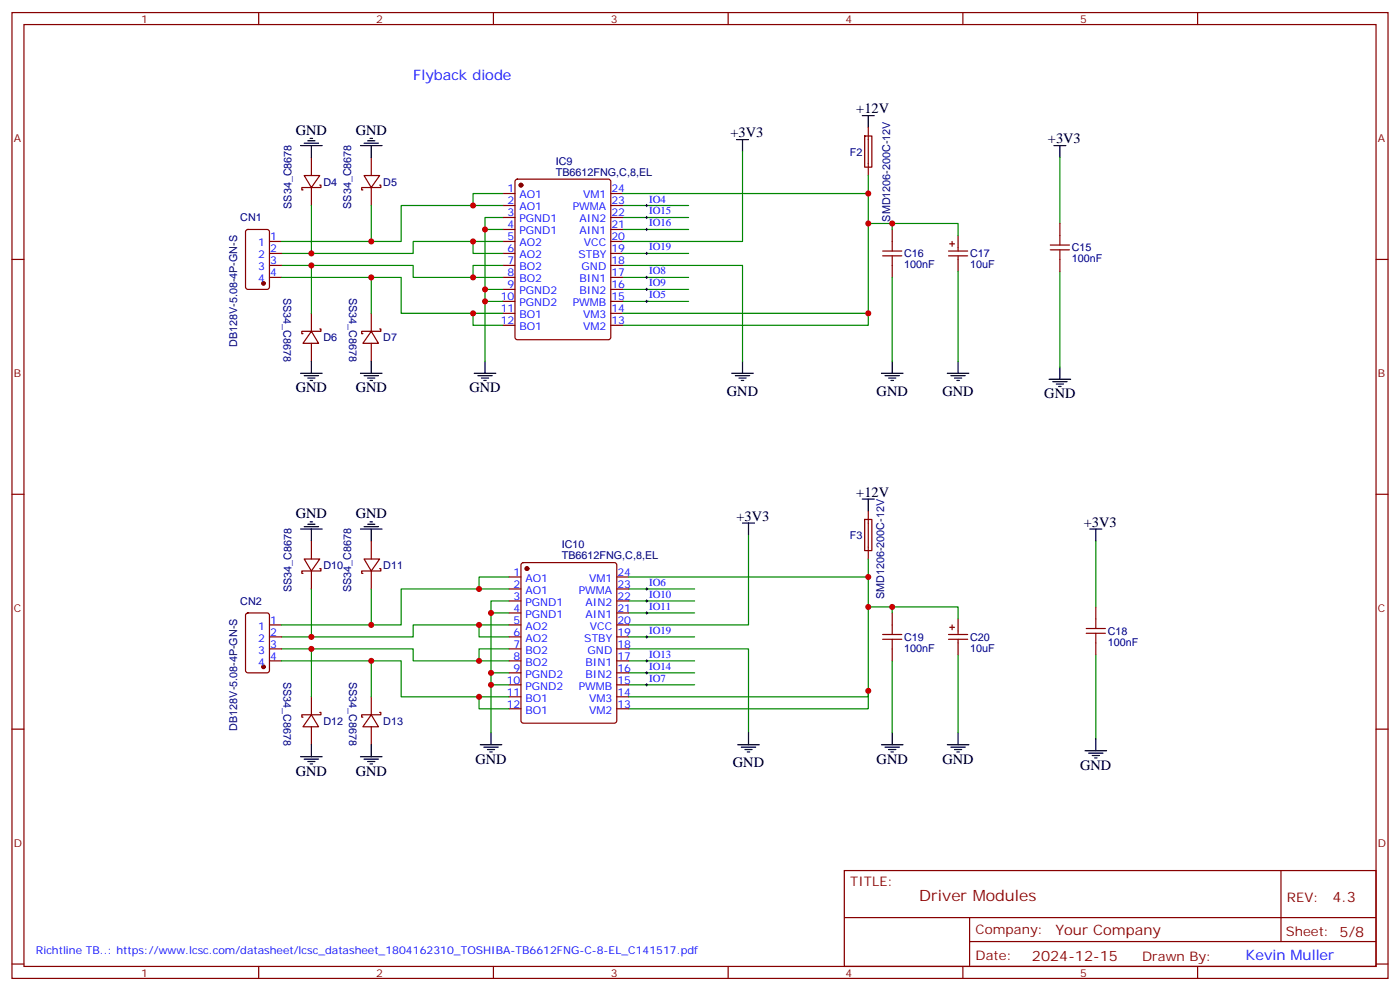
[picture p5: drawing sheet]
<svg xmlns="http://www.w3.org/2000/svg" width="412mm" height="292mm" viewBox="0 0 412 292" stroke-linecap="round" stroke-linejoin="round" font-family="sans-serif">
<g fill="none" stroke="#870000" stroke-width=".35">
<path d="M3.5 3.7h405.4v284.3h-405.4zM7.1 7.2h398.2v277.3h-398.2zM76.2 3.7v3.5M145.3 3.7v3.5M214.5 3.7v3.5M283.6 3.7v3.5M352.8 3.7v3.5M255.8 37.6v14.1M89.6 51.7h4.6l-2.5 3.5zM91.7 55.2h-2.8v.7h.4M91.7 46.4v5.3M91.7 55.2v5.3"/>
<path d="M94.2 54.5h.3v.7h-2.8M107.2 51.7h4.6l-2.4 3.5zM109.4 55.2h-2.9v.7h.4M109.4 46.4v5.3M109.4 55.2v5.3M111.8 54.5h.4v.7h-2.8M148.2 57h3.5M151.9 52.9l.5-.2h26.8l.7 .5v46.1l-.4 .7h-27.1l-.7-.4v-46.2zM179.9 57h3.5M254.7 40.1h2.1v9.1h-2.1zM3.5 76.4h3.6M72.6 67.8l.4-.2h5.7l.6 .4 .1 16.5-.5 .6-5.9 .1-.6-.5-.1-16.4z"/>
<path d="M79.4 71.1h3.5M79.4 74.6h3.5M79.4 78.1h3.5M148.2 60.5h3.5M148.2 64h3.5M148.2 67.6h3.5M148.2 71.1h3.5M148.2 74.6h3.5M148.2 78.1h3.5M179.9 60.5h3.5M179.9 64h3.5M179.9 67.6h3.5"/>
<path d="M179.9 71.1h3.5M179.9 74.6h3.5M179.9 78.1h3.5M260 73.9h5.6M260 75.3h5.6M262.8 67.6v6.3M262.8 75.3v6.4M279.4 73.9h5.6M279.4 75.3h5.6M279.8 71.8h1.4M280.5 71.1v1.4M282.2 69.3v4.6"/>
<path d="M282.2 75.3v4.6M309.4 72.1h5.6M309.4 73.6h5.6M312.2 65.8v6.3M312.2 73.6v6.3M405.3 76.4h3.6M79.4 81.7h3.5M91.7 97.5l2.1 3.6h-4.5zM91.7 97.5h-2.8v.7h.4M91.7 92.3v5.2M94.2 96.8h.3v.7h-2.8M109.4 97.5l2.1 3.6h-4.6z"/>
<path d="M109.4 97.5h-2.9v.7h.4M109.4 92.3v5.2M111.8 96.8h.4v.7h-2.8M148.2 81.7h3.5M148.2 85.2h3.5M148.2 88.7h3.5M148.2 92.3h3.5M148.2 95.8h3.5M179.9 81.7h3.5M179.9 85.2h3.5M179.9 88.7h3.5M179.9 92.3h3.5"/>
<path d="M179.9 95.8h3.5M91.7 101.1v5.3M109.4 101.1v5.3M3.5 145.5h3.6M91.7 159.3v5.3M109.4 159.3v5.3M254.7 152.9l2.1 .1v9.1h-2.1zM255.8 150.5v14.1M405.3 145.5h3.6M89.6 164.6h4.6l-2.5 3.5zM91.7 168.1h-2.8v.7h.4M91.7 168.1v5.3"/>
<path d="M94.2 167.4h.3v.7h-2.8M107.2 164.6h4.6l-2.4 3.5zM109.4 168.1h-2.9v.7h.4M109.4 168.1v5.3M111.8 167.4h.4v.7h-2.8M149.9 169.9h3.6M149.9 173.4h3.6M149.9 176.9h3.6M153.7 165.8l.5-.2h26.8l.6 .5 .1 46.1-.5 .6-27 .1-.7-.5v-46.1zM181.7 169.9h3.5M181.7 173.4h3.5M181.7 176.9h3.5"/>
<path d="M322.8 178.7v6.3M72.6 180.7l.4-.3h5.7l.6 .5 .1 16.5-.5 .6-5.9 .1-.6-.5-.1-16.4zM79.4 184h3.5M79.4 187.5h3.5M79.4 191h3.5M79.4 194.6h3.5M149.9 180.4h3.6M149.9 184h3.6M149.9 187.5h3.6M149.9 191h3.6M149.9 194.6h3.6M149.9 198.1h3.6"/>
<path d="M181.7 180.4h3.5M181.7 184h3.5M181.7 187.5h3.5M181.7 191h3.5M181.7 194.6h3.5M181.7 198.1h3.5M260 186.8h5.6M260 188.2h5.6M262.8 180.4v6.4M262.8 188.2v6.4M279.4 186.8h5.6M279.4 188.2h5.6"/>
<path d="M279.8 184.7h1.4M280.5 184v1.4M282.2 182.2v4.6M282.2 188.2v4.6M320 185h5.6M320 186.4h5.6M322.8 186.4v6.4M3.5 214.7h3.6M91.7 210.4l2.1 3.6h-4.5zM91.7 210.4h-2.8v.7h.4M91.7 205.1v5.3M91.7 214v5.3"/>
<path d="M94.2 209.7h.3v.7h-2.8M109.4 210.4l2.1 3.6h-4.6zM109.4 210.4h-2.9v.7h.4M109.4 205.1v5.3M109.4 214v5.3M111.8 209.7h.4v.7h-2.8M149.9 201.6h3.6M149.9 205.1h3.6M149.9 208.7h3.6M181.7 201.6h3.5M181.7 205.1h3.5M181.7 208.7h3.5"/>
<path d="M405.3 214.7h3.6M248.7 256.3h156.6v28.2h-156.6zM377.3 256.3v20.9M248.7 270.1h156.5M285.6 277.2h119.6M285.6 270.1v14.2M3.5 283.8h3.6M76.2 284.5v3.5M145.3 284.5v3.5M214.5 284.5v3.5M283.6 284.5v3.5M352.8 284.5v3.5"/>
<path d="M405.3 283.8h3.6"/>
</g>
<g fill="none" stroke="#008700" stroke-width=".35">
<path d="M148.2 57h-8.9v3.5M218.7 44.6v26.5h-35.3M255.8 57v38.8h-72.4M255.8 51.7v5.3h-72.4M312.2 46.4v19.4M82.9 78.1h38.8v3.6h17.6M91.7 60.5v14.1M91.7 78.1v14.2M109.4 60.5v10.6M139.3 71.1h-17.6v3.5h-38.8M142.9 67.6h5.3M148.2 64h-5.3v42.4"/>
<path d="M148.2 71.1h-8.9v3.5h8.9M148.2 78.1h-8.9v3.6h8.9M148.2 60.5h-30v10.6h-35.3M183.4 78.1h35.3v28.3M183.4 60.5h19.4M183.4 64h19.4M183.4 67.6h19.4M183.4 74.6h19.4M255.8 65.8h7v1.8M262.8 65.8h19.4v3.5M282.2 79.9v26.5M312.2 79.9v28.2"/>
<path d="M82.9 81.7h35.3v10.6h30M109.4 81.7v10.6M139.3 92.3v3.5h8.9M142.9 85.2h5.3M142.9 88.7h5.3M183.4 81.7h19.4M183.4 85.2h19.4M183.4 88.7h19.4M183.4 92.3h72.4M262.8 81.7v24.7M220.5 157.5v26.5h-35.3M322.8 159.3v19.4"/>
<path d="M91.7 173.4v14.1M109.4 173.4v10.6M149.9 176.9h-5.3v38.8M149.9 173.4h-31.7v10.6h-35.3M149.9 169.9h-8.8v3.5M185.2 176.9h19.4M185.2 173.4h19.4M255.8 169.9v38.8h-70.6M255.8 164.6v5.3h-70.6M255.8 178.7h7v1.7M262.8 178.7h19.4v3.5M82.9 191h38.8v3.6h19.4v-3.6h8.8"/>
<path d="M82.9 187.5h38.8v-3.5h19.4v3.5h8.8M82.9 194.6h35.3v10.5h31.7M91.7 191v14.1M109.4 194.6v10.5M141.1 194.6h8.8M141.1 184h8.8M144.6 198.1h5.3M144.6 180.4h5.3M185.2 191h35.3v24.7M185.2 194.6h19.4M185.2 198.1h19.4M185.2 180.4h19.4"/>
<path d="M185.2 187.5h19.4M262.8 194.6v21.1M282.2 192.8v22.9M322.8 192.8v24.7M141.1 205.1v3.6h8.8M144.6 201.6h5.3M185.2 201.6h19.4M255.8 203.4v1.7h-70.6"/>
</g>
<g fill="none" stroke="#000" stroke-width=".35">
<path d="M254 34h3.5M255.8 34v3.6M88.5 42.9h6.4M89.6 42.2h4.2M90.7 41.5h2.1M91.4 40.7h.7M91.7 42.9v3.5M106.2 42.9h6.3M107.2 42.2h4.3M108.3 41.5h2.1M109 40.7h.7M109.4 42.9v3.5"/>
<path d="M217 41.1h3.5M218.7 41.1v3.5M310.4 42.9h3.6M312.2 42.9v3.5M88.5 109.9h6.4M89.6 110.6h4.2M90.7 111.3h2.1M91.4 112h.7M91.7 106.4v3.5M106.2 109.9h6.3M107.2 110.6h4.3M108.3 111.3h2.1"/>
<path d="M109 112h.7M109.4 106.4v3.5M139.7 109.9h6.3M140.8 110.6h4.2M141.8 111.3h2.1M142.5 112h.7M142.9 106.4v3.5M215.5 109.9h6.4M216.6 110.6h4.2M217.7 111.3h2.1M218.4 112h.7M218.7 106.4v3.5"/>
<path d="M259.6 109.9h6.4M260.7 110.6h4.2M261.8 111.3h2.1M262.5 112h.7M262.8 106.4v3.5M279 109.9h6.4M280.1 110.6h4.2M281.2 111.3h2.1M281.9 112h.7M282.2 106.4v3.5M309 111.7h6.4M310.1 112.4h4.2"/>
<path d="M311.1 113.1h2.2M311.9 113.8h.7M312.2 108.1v3.6M88.5 155.8h6.4M89.6 155h4.2M90.7 154.3h2.1M91.4 153.6h.7M91.7 155.8v3.5M106.2 155.8h6.3M107.2 155h4.3M108.3 154.3h2.1M109 153.6h.7"/>
<path d="M109.4 155.8v3.5M218.7 154h3.5M220.5 154v3.5M254 146.9h3.5M255.8 146.9v3.6M321 155.8h3.6M322.8 155.8v3.5M91.7 219.3v3.5M109.4 219.3v3.5M141.5 219.3h6.3M142.5 220h4.3M144.6 215.7v3.6"/>
<path d="M217.3 219.3h6.4M218.4 220h4.2M220.5 215.7v3.6M259.6 219.3h6.4M260.7 220h4.2M262.8 215.7v3.6M279 219.3h6.4M280.1 220h4.2M282.2 215.7v3.6M322.8 217.5v3.5M88.5 222.8h6.4M89.6 223.5h4.2"/>
<path d="M90.7 224.2h2.1M91.4 224.9h.7M106.2 222.8h6.3M107.2 223.5h4.3M108.3 224.2h2.1M109 224.9h.7M143.6 220.7h2.1M144.3 221.4h.7M219.4 220.7h2.1M220.1 221.4h.7M261.8 220.7h2.1M262.5 221.4h.7"/>
<path d="M281.2 220.7h2.1M281.9 221.4h.7M319.6 221h6.4M320.7 221.7h4.2M321.7 222.4h2.1M322.4 223.1h.7"/>
</g>
<g fill="#870000" stroke="#870000" stroke-width=".35">
<circle cx="153.5" cy="54.5" r=".53"/>
<circle cx="155.2" cy="167.4" r=".53"/>
<circle cx="77.6" cy="83.4" r=".53"/>
<circle cx="77.6" cy="196.3" r=".53"/>
</g>
<g fill="none" stroke="#000" stroke-width=".29">
<path d="M190.1 60.5h.8M190.1 67.6h.8M190.1 64h.8M190.1 74.6h.8M190.5 60.1v.8M190.5 63.7v.7M190.5 67.2v.7M190.5 74.3v.7M190.1 88.7h.8M190.1 81.7h.8M190.1 85.2h.8M190.5 81.3v.7"/>
<path d="M190.5 84.8v.7M190.5 88.4v.7M190.1 173.4h.8M190.1 176.9h.8M190.5 173v.7M190.5 176.6v.7M190.1 180.4h.8M190.1 194.6h.8M190.1 198.1h.8M190.1 187.5h.8M190.5 180.1v.7M190.5 187.1v.8"/>
<path d="M190.5 194.2v.7M190.5 197.7v.7M190.1 201.6h.8M190.5 201.3v.7"/>
</g>
<g fill="#c00">
<circle cx="141.1" cy="194.6" r=".88"/>
<circle cx="141.1" cy="184" r=".88"/>
<circle cx="144.6" cy="201.6" r=".88"/>
<circle cx="144.6" cy="198.1" r=".88"/>
<circle cx="144.6" cy="180.4" r=".88"/>
<circle cx="142.9" cy="67.6" r=".88"/>
<circle cx="142.9" cy="85.2" r=".88"/>
<circle cx="142.9" cy="88.7" r=".88"/>
<circle cx="139.3" cy="81.7" r=".88"/>
<circle cx="139.3" cy="71.1" r=".88"/>
<circle cx="139.3" cy="92.3" r=".88"/>
<circle cx="139.3" cy="60.5" r=".88"/>
<circle cx="91.7" cy="78.1" r=".88"/>
<circle cx="109.4" cy="81.7" r=".88"/>
<circle cx="91.7" cy="74.6" r=".88"/>
<circle cx="109.4" cy="71.1" r=".88"/>
<circle cx="141.1" cy="205.1" r=".88"/>
<circle cx="141.1" cy="173.4" r=".88"/>
<circle cx="91.7" cy="187.5" r=".88"/>
<circle cx="91.7" cy="191" r=".88"/>
<circle cx="109.4" cy="194.6" r=".88"/>
<circle cx="109.4" cy="184" r=".88"/>
<circle cx="255.8" cy="169.9" r=".88"/>
<circle cx="255.8" cy="203.4" r=".88"/>
<circle cx="255.8" cy="178.7" r=".88"/>
<circle cx="262.8" cy="178.7" r=".88"/>
<circle cx="255.8" cy="57" r=".88"/>
<circle cx="255.8" cy="92.3" r=".88"/>
<circle cx="255.8" cy="65.8" r=".88"/>
<circle cx="262.8" cy="65.8" r=".88"/>
</g>
<text font-size="4.6" fill="#800" x="270.8" y="265.3">Driver Modules</text>
<g font-size="4.2" fill="#00f">
<text x="121.7" y="23.5">Flyback diode</text>
<text x="366.9" y="282.8">Kevin Muller</text>
</g>
<g font-size="4.2">
<text x="252.2" y="33.3">+12V</text>
<text x="87.1" y="39.7">GND</text>
<text x="104.8" y="39.7">GND</text>
<text x="215.2" y="40.4">+3V3</text>
<text x="308.7" y="42.2">+3V3</text>
<text x="87.1" y="115.5">GND</text>
<text x="104.8" y="115.5">GND</text>
<text x="138.3" y="115.5">GND</text>
<text x="214.1" y="116.6">GND</text>
<text x="258.2" y="116.6">GND</text>
<text x="277.6" y="116.6">GND</text>
<text x="307.6" y="117.3">GND</text>
<text x="252.2" y="146.2">+12V</text>
<text x="87.1" y="152.6">GND</text>
<text x="104.8" y="152.6">GND</text>
<text x="217" y="153.3">+3V3</text>
<text x="319.3" y="155">+3V3</text>
<text x="140.1" y="224.9">GND</text>
<text x="215.9" y="225.9">GND</text>
<text x="258.2" y="224.9">GND</text>
<text x="277.6" y="224.9">GND</text>
<text x="318.2" y="226.7">GND</text>
<text x="87.1" y="228.4">GND</text>
<text x="104.8" y="228.4">GND</text>
</g>
<g font-size="4.2" fill="#800">
<text x="392.5" y="265.6">4.3</text>
<text x="310.9" y="275.1">Your Company</text>
<text x="304" y="282.9">2024-12-15</text>
</g>
<g font-size="3.9" fill="#800">
<text x="250.5" y="260.9">TITLE:</text>
<text x="379.1" y="265.6">REV:</text>
<text x="287.4" y="275.1">Company:</text>
<text x="378.7" y="275.7">Sheet: 5/8</text>
<text x="287.4" y="282.8">Date:</text>
<text x="336.4" y="282.8">Drawn By:</text>
</g>
<g font-size="3.2" fill="#800">
<text x="41.6" y="6.7">1</text>
<text x="110.8" y="6.7">2</text>
<text x="179.9" y="6.7">3</text>
<text x="249.1" y="6.7">4</text>
<text x="318.2" y="6.7">5</text>
<text x="4.1" y="41.8">A</text>
<text x="405.9" y="41.8">A</text>
<text x="4.1" y="110.9">B</text>
<text x="405.9" y="110.9">B</text>
<text x="4.1" y="180.1">C</text>
<text x="405.9" y="180.1">C</text>
<text x="4.1" y="249.2">D</text>
<text x="405.9" y="249.2">D</text>
<text x="41.6" y="287.5">1</text>
<text x="110.8" y="287.5">2</text>
<text x="179.9" y="287.5">3</text>
<text x="249.1" y="287.5">4</text>
<text x="318.2" y="287.5">5</text>
</g>
<g font-size="3.2" fill="#000080">
<text x="250.3" y="45.8">F2</text>
<text x="163.7" y="51.7">TB6612FNG,C,8,EL</text>
<text x="163.7" y="48.5">IC9</text>
<text x="95.2" y="54.6">D4</text>
<text x="112.9" y="54.6">D5</text>
<text x="70.8" y="65.1">CN1</text>
<text x="85.8" y="61.5" transform="rotate(-90 85.8 61.5)">SS34_C8678</text>
<text x="103.5" y="61.5" transform="rotate(-90 103.5 61.5)">SS34_C8678</text>
<text x="262.2" y="65.2" transform="rotate(-90 262.2 65.2)">SMD1206-200C-12V</text>
<text x="266.3" y="75.8">C16</text>
<text x="285.8" y="75.7">C17</text>
<text x="315.7" y="77.1">100nF</text>
<text x="315.7" y="74">C15</text>
<text x="266.3" y="78.9">100nF</text>
<text x="285.8" y="79">10uF</text>
<text x="83.5" y="87.7" transform="rotate(90 83.5 87.7)">SS34_C8678</text>
<text x="102.9" y="87.7" transform="rotate(90 102.9 87.7)">SS34_C8678</text>
<text x="95.2" y="100.5">D6</text>
<text x="112.9" y="100.5">D7</text>
<text x="69.8" y="102.2" transform="rotate(-90 69.8 102.2)">DB128V-5.08-4P-GN-S</text>
<text x="165.5" y="161.4">IC10</text>
<text x="250.3" y="158.7">F3</text>
<text x="95.2" y="167.5">D10</text>
<text x="112.9" y="167.5">D11</text>
<text x="165.5" y="164.6">TB6612FNG,C,8,EL</text>
<text x="70.8" y="178">CN2</text>
<text x="85.8" y="174.4" transform="rotate(-90 85.8 174.4)">SS34_C8678</text>
<text x="103.5" y="174.4" transform="rotate(-90 103.5 174.4)">SS34_C8678</text>
<text x="260.4" y="176.4" transform="rotate(-90 260.4 176.4)">SMD1206-200C-12V</text>
<text x="266.3" y="191.8">100nF</text>
<text x="266.3" y="188.7">C19</text>
<text x="285.8" y="191.9">10uF</text>
<text x="285.8" y="188.6">C20</text>
<text x="326.3" y="190">100nF</text>
<text x="326.3" y="186.9">C18</text>
<text x="83.5" y="200.6" transform="rotate(90 83.5 200.6)">SS34_C8678</text>
<text x="102.9" y="200.6" transform="rotate(90 102.9 200.6)">SS34_C8678</text>
<text x="69.8" y="215.1" transform="rotate(-90 69.8 215.1)">DB128V-5.08-4P-GN-S</text>
<text x="95.2" y="213.4">D12</text>
<text x="112.9" y="213.4">D13</text>
</g>
<g font-size="3.2" fill="#00f">
<text x="149.5" y="56.6">1</text>
<text x="153" y="58.4">AO1</text>
<text x="171.8" y="58.4">VM1</text>
<text x="180.1" y="56.6">24</text>
<text x="191.2" y="59.6">IO4</text>
<text x="149.5" y="60.1">2</text>
<text x="149.5" y="63.7">3</text>
<text x="153" y="61.9">AO1</text>
<text x="153" y="65.4">PGND1</text>
<text x="168.7" y="61.9">PWMA</text>
<text x="170.7" y="65.4">AIN2</text>
<text x="180.1" y="63.7">22</text>
<text x="180.1" y="60.1">23</text>
<text x="191.2" y="63.1">IO15</text>
<text x="79.6" y="70.7">1</text>
<text x="149.5" y="67.2">4</text>
<text x="149.5" y="70.7">5</text>
<text x="153" y="69">PGND1</text>
<text x="170.7" y="69">AIN1</text>
<text x="180.1" y="70.7">20</text>
<text x="180.1" y="67.2">21</text>
<text x="191.2" y="66.7">IO16</text>
<text x="76.1" y="76">2</text>
<text x="76.1" y="72.5">1</text>
<text x="79.6" y="77.8">3</text>
<text x="79.6" y="74.3">2</text>
<text x="149.5" y="74.3">6</text>
<text x="149.5" y="77.8">7</text>
<text x="153" y="72.5">AO2</text>
<text x="153" y="76">AO2</text>
<text x="170.4" y="76">STBY</text>
<text x="172" y="72.5">VCC</text>
<text x="180.1" y="77.8">18</text>
<text x="180.1" y="74.3">19</text>
<text x="191.2" y="73.7">IO19</text>
<text x="76.1" y="83.1">4</text>
<text x="76.1" y="79.6">3</text>
<text x="79.6" y="81.3">4</text>
<text x="149.5" y="81.3">8</text>
<text x="153" y="79.6">BO2</text>
<text x="153" y="83.1">BO2</text>
<text x="170.7" y="83.1">BIN1</text>
<text x="171.3" y="79.6">GND</text>
<text x="180.1" y="81.3">17</text>
<text x="191.2" y="80.8">IO8</text>
<text x="147.5" y="88.4">10</text>
<text x="149.5" y="84.8">9</text>
<text x="153" y="86.6">PGND2</text>
<text x="170.7" y="86.6">BIN2</text>
<text x="180.1" y="88.4">15</text>
<text x="180.1" y="84.8">16</text>
<text x="191.2" y="87.8">IO5</text>
<text x="191.2" y="84.3">IO9</text>
<text x="147.5" y="91.9">11</text>
<text x="147.5" y="95.4">12</text>
<text x="153" y="90.1">PGND2</text>
<text x="153" y="93.7">BO1</text>
<text x="168.7" y="90.1">PWMB</text>
<text x="171.8" y="93.7">VM3</text>
<text x="180.1" y="95.4">13</text>
<text x="180.1" y="91.9">14</text>
<text x="153" y="97.2">BO1</text>
<text x="171.8" y="97.2">VM2</text>
<text x="151.3" y="169.5">1</text>
<text x="151.3" y="173">2</text>
<text x="154.8" y="171.3">AO1</text>
<text x="173.5" y="171.3">VM1</text>
<text x="181.9" y="173">23</text>
<text x="181.9" y="169.5">24</text>
<text x="191.2" y="172.5">IO6</text>
<text x="151.3" y="176.6">3</text>
<text x="154.8" y="174.8">AO1</text>
<text x="154.8" y="178.3">PGND1</text>
<text x="170.5" y="174.8">PWMA</text>
<text x="172.5" y="178.3">AIN2</text>
<text x="181.9" y="176.6">22</text>
<text x="191.2" y="176">IO10</text>
<text x="191.2" y="179.6">IO11</text>
<text x="76.1" y="185.4">1</text>
<text x="79.6" y="183.6">1</text>
<text x="151.3" y="180.1">4</text>
<text x="151.3" y="183.6">5</text>
<text x="154.8" y="181.9">PGND1</text>
<text x="154.8" y="185.4">AO2</text>
<text x="172.5" y="181.9">AIN1</text>
<text x="173.8" y="185.4">VCC</text>
<text x="181.9" y="183.6">20</text>
<text x="181.9" y="180.1">21</text>
<text x="76.1" y="188.9">2</text>
<text x="79.6" y="190.7">3</text>
<text x="79.6" y="187.1">2</text>
<text x="151.3" y="187.1">6</text>
<text x="151.3" y="190.7">7</text>
<text x="154.8" y="188.9">AO2</text>
<text x="172.1" y="188.9">STBY</text>
<text x="181.9" y="190.7">18</text>
<text x="181.9" y="187.1">19</text>
<text x="191.2" y="186.6">IO19</text>
<text x="76.1" y="196">4</text>
<text x="76.1" y="192.4">3</text>
<text x="79.6" y="194.2">4</text>
<text x="151.3" y="194.2">8</text>
<text x="151.3" y="197.7">9</text>
<text x="154.8" y="192.4">BO2</text>
<text x="154.8" y="196">BO2</text>
<text x="172.5" y="196">BIN1</text>
<text x="173.1" y="192.4">GND</text>
<text x="181.9" y="197.7">16</text>
<text x="181.9" y="194.2">17</text>
<text x="191.2" y="193.7">IO13</text>
<text x="191.2" y="197.2">IO14</text>
<text x="149.2" y="201.3">10</text>
<text x="154.8" y="199.5">PGND2</text>
<text x="154.8" y="203">PGND2</text>
<text x="170.5" y="203">PWMB</text>
<text x="172.5" y="199.5">BIN2</text>
<text x="181.9" y="201.3">15</text>
<text x="191.2" y="200.7">IO7</text>
<text x="149.2" y="204.8">11</text>
<text x="149.2" y="208.3">12</text>
<text x="154.8" y="206.6">BO1</text>
<text x="173.5" y="206.6">VM3</text>
<text x="181.9" y="208.3">13</text>
<text x="181.9" y="204.8">14</text>
<text x="154.8" y="210.1">BO1</text>
<text x="173.5" y="210.1">VM2</text>
<text x="10.6" y="281">Richtline TB..: https://www.lcsc.com/datasheet/lcsc_datasheet_1804162310_TOSHIBA-TB6612FNG-C-8-EL_C141517.pdf</text>
</g>
</svg>
